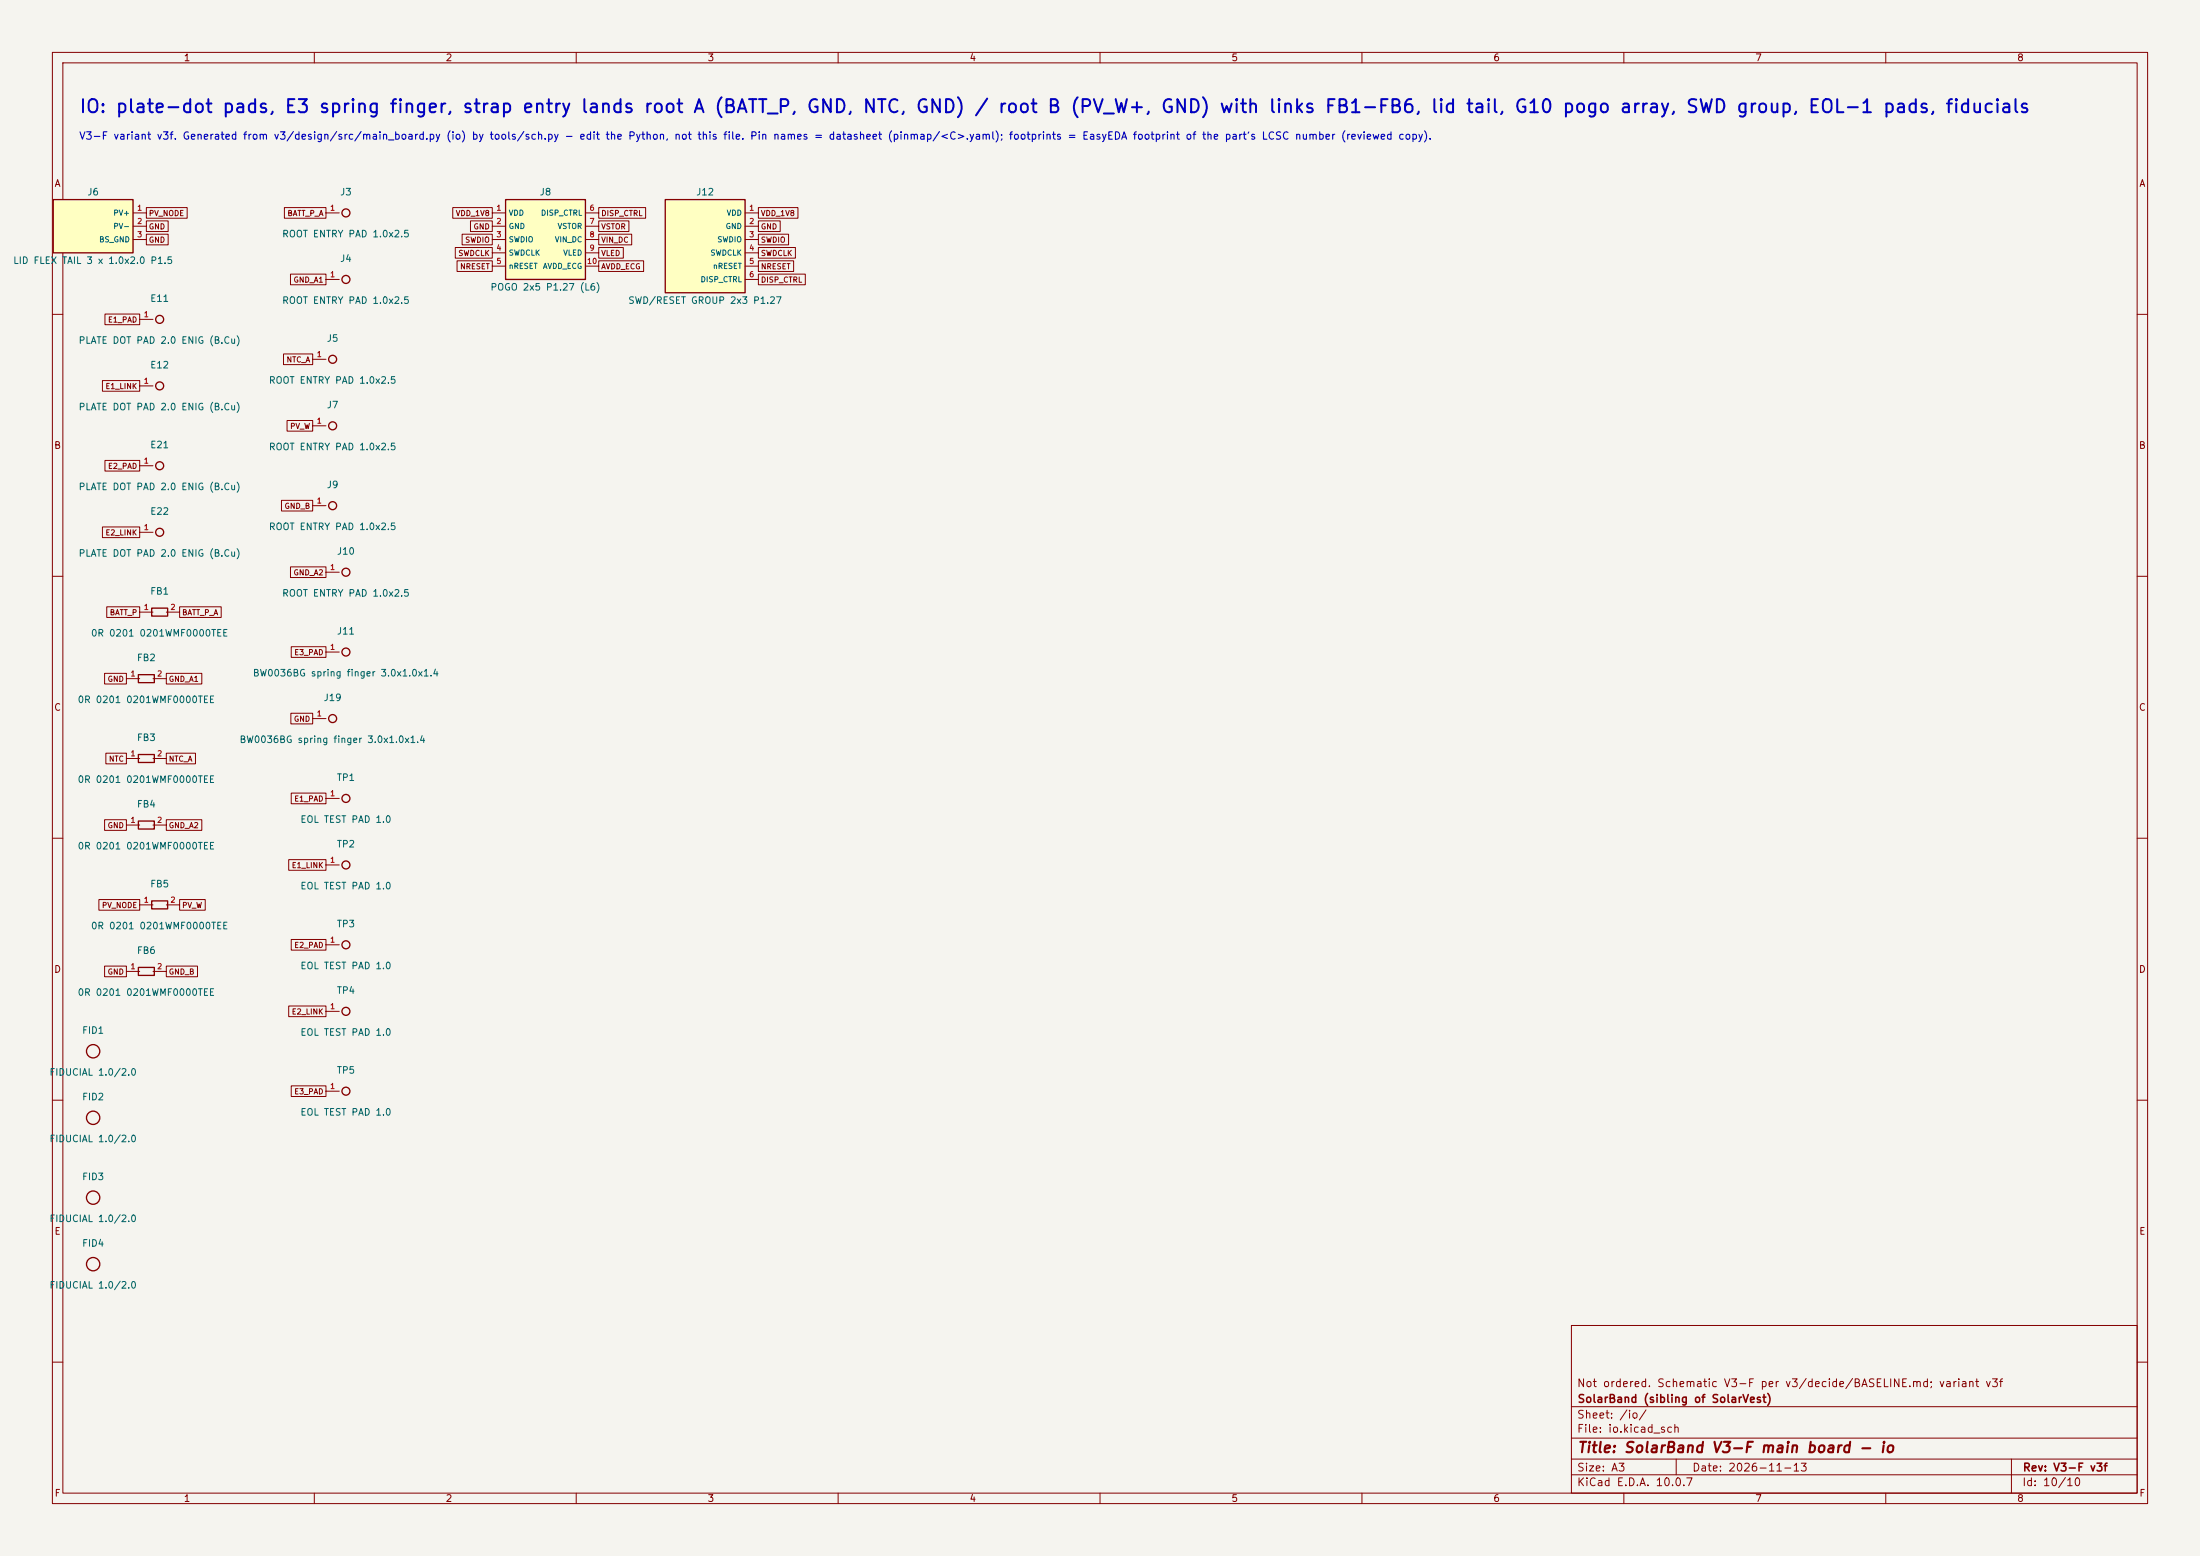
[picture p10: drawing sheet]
<svg xmlns="http://www.w3.org/2000/svg" width="420mm" height="297mm" viewBox="0 0 420 297" stroke-linecap="round" stroke-linejoin="round" font-family="sans-serif">
<path d="M0 0h420v297h-420z" fill="#f5f4ef" stroke="#f5f4ef" stroke-width=".19"/>
<g fill="none" stroke="#840000" stroke-width=".19">
<path d="M10 10h400v277h-400zM12 12h396v273h-396zM60 10v2M110 10v2M160 10v2M210 10v2M260 10v2M310 10v2M360 10v2M10 60h2M26.7 61h2.5M408 60h2"/>
<path d="M10 110h2M408 110h2M10 160h2M408 160h2M10 210h2M408 210h2M300 253h108v32h-108zM10 260h2M300 278.5h108M300 274.5h108M300 268.5h108M320 278.5v3"/>
<path d="M384 278.5v6.5M408 260h2M60 285v2M110 285v2M160 285v2M210 285v2M260 285v2M300 281.5h108M310 285v2M360 285v2"/>
</g>
<circle cx="30.5" cy="61" r=".76" fill="none" stroke="#840000" stroke-width=".25"/>
<path d="M96.5 38.1h15.3v15.2h-15.3z" fill="#ffffc2"/>
<g fill="none" stroke="#840000" stroke-width=".25">
<path d="M96.5 38.1h15.3v15.2h-15.3z"/>
<circle cx="66" cy="193" r=".76"/>
</g>
<path d="M94 40.6h2.5M94 43.2h2.5M94 45.7h2.5M94 48.3h2.5M94 50.8h2.5M111.8 40.6h2.5M111.8 43.2h2.5M111.8 45.7h2.5M111.8 48.3h2.5M111.8 50.8h2.5M62.2 193h2.6" fill="none" stroke="#840000" stroke-width=".19"/>
<path d="M127 38.1h15.2v17.8h-15.2z" fill="#ffffc2"/>
<g fill="none" stroke="#840000" stroke-width=".25">
<path d="M127 38.1h15.2v17.8h-15.2zM29 116.1h3v1.5h-3zM26.4 128.8h3.1v1.5h-3.1zM26.4 144h3.1v1.5h-3.1zM26.4 156.7h3.1v1.5h-3.1zM29 172h3v1.5h-3zM26.4 184.7h3.1v1.5h-3.1z"/>
<circle cx="66" cy="53.3" r=".76"/>
<circle cx="66" cy="40.6" r=".76"/>
<circle cx="30.5" cy="73.7" r=".76"/>
<circle cx="63.5" cy="68.6" r=".76"/>
<circle cx="30.5" cy="88.9" r=".76"/>
<circle cx="63.5" cy="81.3" r=".76"/>
<circle cx="63.5" cy="96.5" r=".76"/>
<circle cx="30.5" cy="101.6" r=".76"/>
<circle cx="66" cy="109.2" r=".76"/>
<circle cx="63.5" cy="137.2" r=".76"/>
<circle cx="66" cy="124.5" r=".76"/>
<circle cx="66" cy="152.4" r=".76"/>
<circle cx="66" cy="165.1" r=".76"/>
<circle cx="66" cy="180.3" r=".76"/>
<circle cx="17.8" cy="200.7" r="1.27"/>
<circle cx="17.8" cy="213.4" r="1.27"/>
<circle cx="66" cy="208.3" r=".76"/>
<circle cx="17.8" cy="228.6" r="1.27"/>
<circle cx="17.8" cy="241.3" r="1.27"/>
</g>
<g fill="none" stroke="#840000" stroke-width=".19">
<path d="M62.2 40.6h2.6M62.2 53.3h2.6M142.2 40.6h2.6M142.2 43.2h2.6M142.2 45.7h2.6M142.2 48.3h2.6M142.2 50.8h2.6M142.2 53.3h2.6M26.7 73.7h2.5M59.7 68.6h2.5M26.7 88.9h2.5M59.7 81.3h2.5"/>
<path d="M59.7 96.5h2.5M26.7 101.6h2.5M26.7 116.8h2.5M31.7 116.8h2.6M62.2 109.2h2.6M24.1 129.5h2.6M29.2 129.5h2.5M59.7 137.2h2.5M62.2 124.5h2.6M24.1 144.8h2.6M24.1 157.5h2.6M29.2 144.8h2.5"/>
<path d="M29.2 157.5h2.5M62.2 152.4h2.6M26.7 172.7h2.5M31.7 172.7h2.6M62.2 165.1h2.6M24.1 185.4h2.6M29.2 185.4h2.5M62.2 180.3h2.6M62.2 208.3h2.6"/>
</g>
<path d="M10.2 38.1h15.2v10.2h-15.2z" fill="#ffffc2"/>
<path d="M10.2 38.1h15.2v10.2h-15.2z" fill="none" stroke="#840000" stroke-width=".25"/>
<g fill="none" stroke="#840000" stroke-width=".19">
<path d="M27.9 39.6h7.8v2.1h-7.8zM54.3 39.6h7.9v2.1h-7.9zM86.4 39.6h7.6v2.1h-7.6zM114.3 39.6h9v2.1h-9zM144.8 39.6h7.5v2.1h-7.5zM20 59.9h6.7v2.1h-6.7zM25.4 40.6h2.5M25.4 43.2h2.5M25.4 45.7h2.5M27.9 42.2h4.2v2h-4.2zM27.9 44.7h4.2v2h-4.2zM55.5 52.3h6.7v2.1h-6.7z"/>
<path d="M86.9 47.2h7.1v2.1h-7.1zM87.3 49.8h6.7v2h-6.7zM88.2 44.7h5.8v2h-5.8zM89.8 42.2h4.2v2h-4.2zM114.3 42.2h5.8v2h-5.8zM114.3 44.7h6.3v2h-6.3zM114.3 47.2h4.7v2.1h-4.7zM114.3 49.8h8.6v2h-8.6zM144.8 52.3h8.9v2.1h-8.9zM144.8 42.2h4.1v2h-4.1zM144.8 44.7h5.7v2h-5.7zM144.8 47.2h7v2.1h-7z"/>
<path d="M144.8 49.8h6.7v2h-6.7zM19.6 72.6h7.1v2.1h-7.1zM54.1 67.6h5.6v2h-5.6zM20 87.9h6.7v2h-6.7zM53.7 95.5h6v2h-6zM54.8 80.3h4.9v2h-4.9zM19.6 100.6h7.1v2h-7.1zM20.4 115.8h6.3v2.1h-6.3zM34.3 115.8h7.9v2.1h-7.9zM55.5 108.2h6.7v2h-6.7zM20 128.5h4.1v2.1h-4.1zM31.7 128.5h6.8v2.1h-6.8z"/>
<path d="M55.5 136.1h4.2v2.1h-4.2zM55.6 123.4h6.6v2.1h-6.6zM20 156.5h4.1v2h-4.1zM20.2 143.8h3.9v2h-3.9zM31.7 156.5h6.8v2h-6.8zM31.7 143.8h5.6v2h-5.6zM55.6 151.4h6.6v2h-6.6zM18.9 171.7h7.8v2h-7.8zM34.3 171.7h4.9v2h-4.9zM55.1 164.1h7.1v2h-7.1zM55.6 179.3h6.6v2.1h-6.6zM20 184.4h4.1v2h-4.1z"/>
<path d="M31.7 184.4h6v2h-6zM55.1 192h7.1v2.1h-7.1zM55.6 207.3h6.6v2h-6.6z"/>
</g>
<text font-size="2.5" fill="#0000c2" x="15" y="22.2">IO: plate-dot pads, E3 spring finger, strap entry lands root A (BATT_P, GND, NTC, GND) / root B (PV_W+, GND) with links FB1-FB6, lid tail, G10 pogo array, SWD group, EOL-1 pads, fiducials</text>
<text font-size="2" fill="#840000" x="301" y="277.8">Title: SolarBand V3-F main board - io</text>
<g font-size="1.5" fill="#840000">
<text x="300.9" y="265.1">Not ordered. Schematic V3-F per v3/decide/BASELINE.md; variant v3f</text>
<text x="301" y="268.1">SolarBand (sibling of SolarVest)</text>
<text x="300.9" y="273.8">File: io.kicad_sch</text>
<text x="300.9" y="271.1">Sheet: /io/</text>
<text x="300.9" y="281.2">Size: A3</text>
<text x="322.9" y="281.2">Date: 2026-11-13</text>
<text x="386" y="281.2">Rev: V3-F v3f</text>
<text x="300.9" y="284">KiCad E.D.A. 10.0.7</text>
<text x="385.9" y="284">Id: 10/10</text>
</g>
<text font-size="1.4" fill="#0000c2" x="15" y="27">V3-F variant v3f. Generated from v3/design/src/main_board.py (io) by tools/sch.py - edit the Python, not this file. Pin names = datasheet (pinmap/&lt;C&gt;.yaml); footprints = EasyEDA footprint of the part's LCSC number (reviewed copy).</text>
<g font-size="1.3" fill="#840000">
<text x="35" y="12">1</text>
<text x="85" y="12">2</text>
<text x="135" y="12">3</text>
<text x="185" y="12">4</text>
<text x="235" y="12">5</text>
<text x="285" y="12">6</text>
<text x="335" y="12">7</text>
<text x="385" y="12">8</text>
<text x="10.3" y="36">A</text>
<text x="408.3" y="36">A</text>
<text x="10.2" y="86">B</text>
<text x="408.2" y="86">B</text>
<text x="10.2" y="136">C</text>
<text x="408.2" y="136">C</text>
<text x="10.2" y="186">D</text>
<text x="408.2" y="186">D</text>
<text x="10.3" y="236">E</text>
<text x="408.3" y="236">E</text>
<text x="10.3" y="286">F</text>
<text x="35" y="287">1</text>
<text x="85" y="287">2</text>
<text x="135" y="287">3</text>
<text x="185" y="287">4</text>
<text x="235" y="287">5</text>
<text x="285" y="287">6</text>
<text x="335" y="287">7</text>
<text x="385" y="287">8</text>
<text x="408.3" y="286">F</text>
</g>
<g font-size="1.3" fill="#006464">
<text x="16.6" y="37.6">J6</text>
<text x="64.8" y="37.6">J3</text>
<text x="102.9" y="37.6">J8</text>
<text x="132.8" y="37.6">J12</text>
<text x="53.8" y="45.6">ROOT ENTRY PAD 1.0x2.5</text>
<text x="2.4" y="50.7">LID FLEX TAIL 3 x 1.0x2.0 P1.5</text>
<text x="64.8" y="50.3">J4</text>
<text x="28.6" y="57.9">E11</text>
<text x="53.8" y="58.3">ROOT ENTRY PAD 1.0x2.5</text>
<text x="93.5" y="55.8">POGO 2x5 P1.27 (L6)</text>
<text x="119.8" y="58.3">SWD/RESET GROUP 2x3 P1.27</text>
<text x="14.9" y="65.9">PLATE DOT PAD 2.0 ENIG (B.Cu)</text>
<text x="62.3" y="65.5">J5</text>
<text x="28.6" y="70.6">E12</text>
<text x="51.2" y="73.5">ROOT ENTRY PAD 1.0x2.5</text>
<text x="14.9" y="78.6">PLATE DOT PAD 2.0 ENIG (B.Cu)</text>
<text x="62.3" y="78.2">J7</text>
<text x="28.6" y="85.9">E21</text>
<text x="51.2" y="86.2">ROOT ENTRY PAD 1.0x2.5</text>
<text x="14.9" y="93.9">PLATE DOT PAD 2.0 ENIG (B.Cu)</text>
<text x="62.3" y="93.5">J9</text>
<text x="28.6" y="98.6">E22</text>
<text x="51.2" y="101.5">ROOT ENTRY PAD 1.0x2.5</text>
<text x="14.9" y="106.6">PLATE DOT PAD 2.0 ENIG (B.Cu)</text>
<text x="64.2" y="106.2">J10</text>
<text x="28.6" y="113.8">FB1</text>
<text x="53.8" y="114.2">ROOT ENTRY PAD 1.0x2.5</text>
<text x="17.3" y="121.8">0R 0201 0201WMF0000TEE</text>
<text x="64.2" y="121.4">J11</text>
<text x="26" y="126.5">FB2</text>
<text x="48.2" y="129.4">BW0036BG spring finger 3.0x1.0x1.4</text>
<text x="14.7" y="134.5">0R 0201 0201WMF0000TEE</text>
<text x="61.7" y="134.1">J19</text>
<text x="26" y="141.7">FB3</text>
<text x="45.6" y="142.1">BW0036BG spring finger 3.0x1.0x1.4</text>
<text x="14.7" y="149.7">0R 0201 0201WMF0000TEE</text>
<text x="64.2" y="149.4">TP1</text>
<text x="26" y="154.4">FB4</text>
<text x="57.2" y="157.4">EOL TEST PAD 1.0</text>
<text x="14.7" y="162.4">0R 0201 0201WMF0000TEE</text>
<text x="64.2" y="162.1">TP2</text>
<text x="28.6" y="169.7">FB5</text>
<text x="57.2" y="170.1">EOL TEST PAD 1.0</text>
<text x="17.3" y="177.7">0R 0201 0201WMF0000TEE</text>
<text x="64.2" y="177.3">TP3</text>
<text x="26" y="182.4">FB6</text>
<text x="57.2" y="185.3">EOL TEST PAD 1.0</text>
<text x="14.7" y="190.4">0R 0201 0201WMF0000TEE</text>
<text x="64.2" y="190">TP4</text>
<text x="15.6" y="197.6">FID1</text>
<text x="57.2" y="198">EOL TEST PAD 1.0</text>
<text x="9.3" y="205.6">FIDUCIAL 1.0/2.0</text>
<text x="64.2" y="205.2">TP5</text>
<text x="15.6" y="210.3">FID2</text>
<text x="57.2" y="213.2">EOL TEST PAD 1.0</text>
<text x="9.3" y="218.3">FIDUCIAL 1.0/2.0</text>
<text x="15.6" y="225.6">FID3</text>
<text x="9.3" y="233.6">FIDUCIAL 1.0/2.0</text>
<text x="15.6" y="238.3">FID4</text>
<text x="9.3" y="246.3">FIDUCIAL 1.0/2.0</text>
</g>
<g font-size="1" fill="#006464">
<text x="21.5" y="41.4">PV+</text>
<text x="97" y="41.4">VDD</text>
<text x="103.2" y="41.4">DISP_CTRL</text>
<text x="138.6" y="41.4">VDD</text>
<text x="18.8" y="46.5">BS_GND</text>
<text x="21.5" y="43.9">PV-</text>
<text x="97" y="43.9">GND</text>
<text x="97" y="46.5">SWDIO</text>
<text x="105.8" y="46.5">VIN_DC</text>
<text x="106.4" y="43.9">VSTOR</text>
<text x="136.8" y="46.5">SWDIO</text>
<text x="138.4" y="43.9">GND</text>
<text x="97" y="49">SWDCLK</text>
<text x="97" y="51.6">nRESET</text>
<text x="103.6" y="51.6">AVDD_ECG</text>
<text x="107.4" y="49">VLED</text>
<text x="135.5" y="49">SWDCLK</text>
<text x="136" y="51.6">nRESET</text>
<text x="133.6" y="54.1">DISP_CTRL</text>
</g>
<g font-size="1" fill="#a90000">
<text x="26.1" y="40.5">1</text>
<text x="62.9" y="40.5">1</text>
<text x="94.7" y="40.5">1</text>
<text x="112.4" y="40.5">6</text>
<text x="142.9" y="40.5">1</text>
<text x="26.1" y="43">2</text>
<text x="26.1" y="45.5">3</text>
<text x="94.7" y="43">2</text>
<text x="94.7" y="45.5">3</text>
<text x="112.4" y="43">7</text>
<text x="112.4" y="45.5">8</text>
<text x="142.9" y="43">2</text>
<text x="142.9" y="45.5">3</text>
<text x="62.9" y="53.2">1</text>
<text x="94.7" y="48.1">4</text>
<text x="94.7" y="50.6">5</text>
<text x="112" y="50.6">10</text>
<text x="112.4" y="48.1">9</text>
<text x="142.9" y="48.1">4</text>
<text x="142.9" y="50.6">5</text>
<text x="142.9" y="53.2">6</text>
<text x="27.4" y="60.8">1</text>
<text x="60.4" y="68.4">1</text>
<text x="27.4" y="73.5">1</text>
<text x="60.4" y="81.1">1</text>
<text x="27.4" y="88.7">1</text>
<text x="27.4" y="101.4">1</text>
<text x="60.4" y="96.3">1</text>
<text x="62.9" y="109">1</text>
<text x="27.4" y="116.7">1</text>
<text x="32.4" y="116.7">2</text>
<text x="62.9" y="124.3">1</text>
<text x="24.8" y="129.4">1</text>
<text x="29.9" y="129.4">2</text>
<text x="60.4" y="137">1</text>
<text x="24.8" y="144.6">1</text>
<text x="29.9" y="144.6">2</text>
<text x="62.9" y="152.2">1</text>
<text x="24.8" y="157.3">1</text>
<text x="29.9" y="157.3">2</text>
<text x="62.9" y="164.9">1</text>
<text x="27.4" y="172.5">1</text>
<text x="32.4" y="172.5">2</text>
<text x="24.8" y="185.2">1</text>
<text x="29.9" y="185.2">2</text>
<text x="62.9" y="180.2">1</text>
<text x="62.9" y="192.9">1</text>
<text x="62.9" y="208.1">1</text>
</g>
<g font-size="1" fill="#840000">
<text x="28.3" y="41.5">PV_NODE</text>
<text x="54.8" y="41.5">BATT_P_A</text>
<text x="86.9" y="41.5">VDD_1V8</text>
<text x="114.7" y="41.5">DISP_CTRL</text>
<text x="145.2" y="41.5">VDD_1V8</text>
<text x="28.3" y="44">GND</text>
<text x="28.3" y="46.6">GND</text>
<text x="88.7" y="46.6">SWDIO</text>
<text x="90.3" y="44">GND</text>
<text x="114.7" y="44">VSTOR</text>
<text x="114.7" y="46.6">VIN_DC</text>
<text x="145.2" y="44">GND</text>
<text x="145.2" y="46.6">SWDIO</text>
<text x="87.4" y="49.1">SWDCLK</text>
<text x="87.7" y="51.6">NRESET</text>
<text x="114.7" y="49.1">VLED</text>
<text x="114.7" y="51.6">AVDD_ECG</text>
<text x="145.2" y="49.1">SWDCLK</text>
<text x="145.2" y="51.6">NRESET</text>
<text x="55.9" y="54.2">GND_A1</text>
<text x="145.2" y="54.2">DISP_CTRL</text>
<text x="20.5" y="61.8">E1_PAD</text>
<text x="54.6" y="69.4">NTC_A</text>
<text x="20" y="74.5">E1_LINK</text>
<text x="55.3" y="82.1">PV_W</text>
<text x="20.5" y="89.7">E2_PAD</text>
<text x="54.2" y="97.4">GND_B</text>
<text x="20" y="102.4">E2_LINK</text>
<text x="55.9" y="110.1">GND_A2</text>
<text x="20.9" y="117.7">BATT_P</text>
<text x="34.7" y="117.7">BATT_P_A</text>
<text x="56.1" y="125.3">E3_PAD</text>
<text x="20.5" y="130.4">GND</text>
<text x="32.1" y="130.4">GND_A1</text>
<text x="56" y="138">GND</text>
<text x="20.7" y="145.6">NTC</text>
<text x="32.1" y="145.6">NTC_A</text>
<text x="56.1" y="153.2">E1_PAD</text>
<text x="20.5" y="158.3">GND</text>
<text x="32.1" y="158.3">GND_A2</text>
<text x="55.6" y="165.9">E1_LINK</text>
<text x="19.4" y="173.6">PV_NODE</text>
<text x="34.7" y="173.6">PV_W</text>
<text x="56.1" y="181.2">E2_PAD</text>
<text x="20.5" y="186.3">GND</text>
<text x="32.1" y="186.3">GND_B</text>
<text x="55.6" y="193.9">E2_LINK</text>
<text x="56.1" y="209.1">E3_PAD</text>
</g>
</svg>
